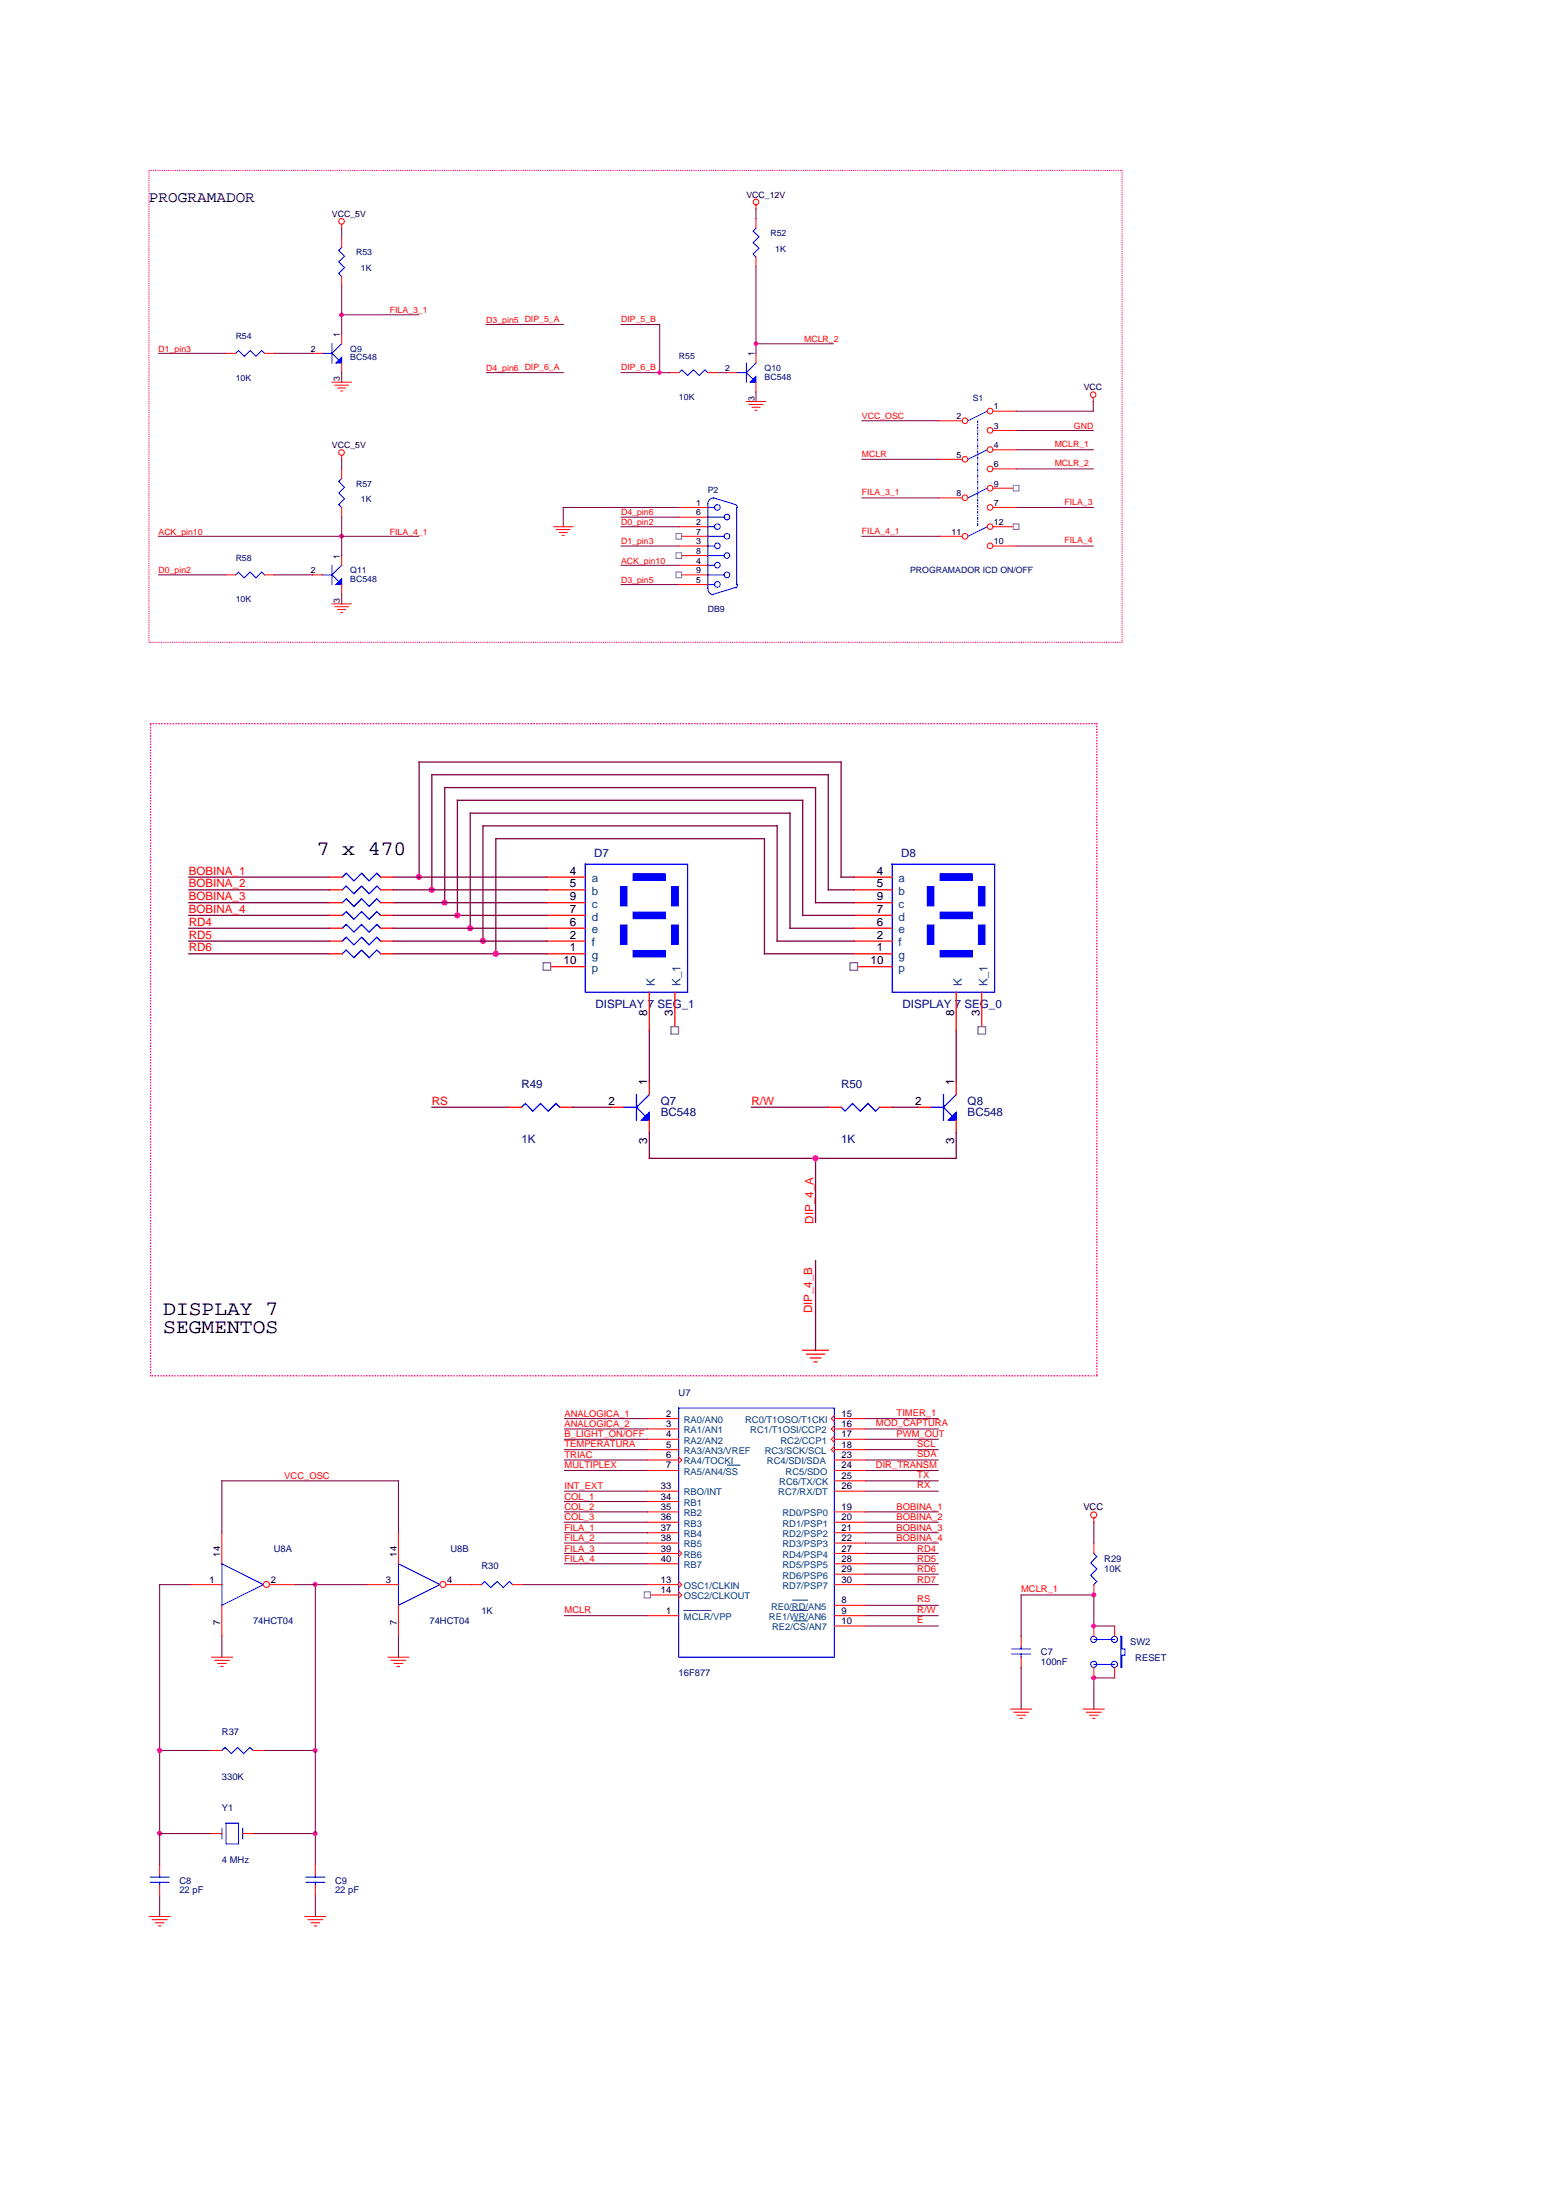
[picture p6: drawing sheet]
<svg xmlns="http://www.w3.org/2000/svg" width="210mm" height="297mm" viewBox="0 0 210 297" stroke-linecap="round" stroke-linejoin="round" font-family="sans-serif">
<g fill="none" stroke="#f00" stroke-width=".13">
<path d="M46.1 30.3v.5M46.1 32.1v1.3M46.1 37.3v1.3M102 27.7v.5M102 29.5v1.3M102 34.7v1.3M42.2 47.7h1.3M46.1 45.1v1.3M46.1 49v1.3M90.3 50.3h1.4M95.5 50.3h1.3M98.1 50.3h1.3"/>
<path d="M102 47.7v1.3M102 51.6v1.3M147.6 53.7v.5M30.5 77.6h1.3M35.7 77.6h1.3M42.2 77.6h1.3M46.1 61.5v.5M46.1 63.3v1.3M46.1 68.5v1.3M46.1 75v1.3M46.1 78.9v1.3M74.7 71.1h2.6"/>
<path d="M75.1 71.5h1.8M75.5 71.9h1.1M75.9 72.3h.3M44.8 81.5h2.6M45.2 81.9h1.8M45.6 82.3h1M46 82.7h.2"/>
<circle cx="46.1" cy="29.9" r=".38"/>
<circle cx="102" cy="27.3" r=".38"/>
<circle cx="147.6" cy="53.3" r=".38"/>
<circle cx="46.1" cy="61.1" r=".38"/>
</g>
<g fill="#00f" stroke="#00f" stroke-width=".13">
<path d="M45.7 78.5l.4-.4v.8h-.8z" fill-rule="evenodd"/>
<path d="M45.7 48.6l.4-.4v.8h-.8z" fill-rule="evenodd"/>
<path d="M101.3 51.6l.7-.8v.8z" fill-rule="evenodd"/>
</g>
<g fill="none" stroke="#00f" stroke-width=".13">
<path d="M46.1 33.4l-.4 .4 .8 .8-.8 .7 .8 .8-.8 .8 .4 .4M102 30.8l-.3 .4 .7 .8-.7 .8 .7 .7-.7 .8 .3 .4M43.5 47.7h1.3M44.8 46.4v2.6M46.1 46.4l-1.3 1.3 .9 .9M91.7 50.3l.3-.4 .8 .8 .8-.8 .8 .8 .7-.8 .4 .4M99.4 50.3h1.4M100.8 49v2.6M102 49l-1.2 1.3 .9 .9M133.3 55.5l-2.6 1.3M31.8 77.6l.4-.4 .8 .8 .8-.8 .7 .8 .8-.8 .4 .4M43.5 77.6h1.3"/>
<path d="M44.8 76.3v2.6M46.1 76.3l-1.3 1.3 .9 .9M46.1 64.6l-.4 .4 .8 .8-.8 .8 .8 .8-.8 .7 .4 .4M133.3 60.7l-2.6 1.3M133.3 71.1l-2.6 1.3M133.3 65.9l-2.6 1.3"/>
</g>
<g fill="none" stroke="#800040" stroke-width=".13">
<path d="M46.1 30.8v1.3M21.4 47.7h9.1M56.5 42.5h-10.4v2.6M83.8 50.3h6.5M89 43.8v6.5M96.8 50.3h1.3M102 52.9v1.3M112.5 46.4h-10.5v1.3M116.4 56.8h10.4M137.2 58.1h10.4M21.4 72.4h35.1M21.4 77.6h9.1"/>
<path d="M37 77.6h5.2M46.1 62v1.3M83.8 71.1h7.9M83.8 73.7h7.9M83.8 78.9h7.9M83.8 69.8h7.9M91.7 68.5h-15.7v2.6M116.4 62h10.4M116.4 67.2h10.4M137.2 60.7h10.4M137.2 68.5h10.4M137.2 73.7h10.4"/>
<path d="M137.2 63.3h10.4"/>
</g>
<g fill="#f0f" stroke="#f0f" stroke-width=".13">
<path d="M101.9 46.2l.1-.1 .2 .1 .1 .2-.1 .2-.2 .1-.1-.1-.1-.2z" fill-rule="evenodd"/>
<path d="M88.8 50.1h.2h.2l.1 .2-.1 .2h-.2h-.2v-.2z" fill-rule="evenodd"/>
<circle cx="46.1" cy="72.4" r=".25"/>
<circle cx="46.1" cy="42.5" r=".25"/>
</g>
<path d="M132 56.8v14.3" fill="none" stroke="#00f" stroke-width=".13" stroke-dasharray=".3 .3 0 .3"/>
<circle cx="130.3" cy="56.8" r=".38" fill="#fff" stroke="#f00" stroke-width=".13"/>
<path d="M126.8 56.8h3.1" fill="none" stroke="#f00" stroke-width=".13"/>
<circle cx="133.6" cy="55.5" r=".38" fill="#fff" stroke="#f00" stroke-width=".13"/>
<path d="M134 55.5h3.2" fill="none" stroke="#f00" stroke-width=".13"/>
<circle cx="133.6" cy="58.1" r=".38" fill="#fff" stroke="#f00" stroke-width=".13"/>
<path d="M134 58.1h3.2" fill="none" stroke="#f00" stroke-width=".13"/>
<circle cx="130.3" cy="62" r=".38" fill="#fff" stroke="#f00" stroke-width=".13"/>
<path d="M126.8 62h3.1" fill="none" stroke="#f00" stroke-width=".13"/>
<circle cx="133.6" cy="60.7" r=".38" fill="#fff" stroke="#f00" stroke-width=".13"/>
<path d="M134 60.7h3.2" fill="none" stroke="#f00" stroke-width=".13"/>
<circle cx="133.6" cy="63.3" r=".38" fill="#fff" stroke="#f00" stroke-width=".13"/>
<path d="M134 63.3h3.2" fill="none" stroke="#f00" stroke-width=".13"/>
<circle cx="130.3" cy="67.2" r=".38" fill="#fff" stroke="#f00" stroke-width=".13"/>
<path d="M126.8 67.2h3.1" fill="none" stroke="#f00" stroke-width=".13"/>
<circle cx="130.3" cy="72.4" r=".38" fill="#fff" stroke="#f00" stroke-width=".13"/>
<path d="M126.8 72.4h3.1" fill="none" stroke="#f00" stroke-width=".13"/>
<circle cx="133.6" cy="65.9" r=".38" fill="#fff" stroke="#f00" stroke-width=".13"/>
<path d="M134 65.9h3.2" fill="none" stroke="#f00" stroke-width=".13"/>
<circle cx="133.6" cy="68.5" r=".38" fill="#fff" stroke="#f00" stroke-width=".13"/>
<path d="M134 68.5h3.2" fill="none" stroke="#f00" stroke-width=".13"/>
<circle cx="133.7" cy="71.1" r=".38" fill="#fff" stroke="#f00" stroke-width=".13"/>
<path d="M134 71.1h3.2" fill="none" stroke="#f00" stroke-width=".13"/>
<circle cx="133.6" cy="73.7" r=".38" fill="#fff" stroke="#f00" stroke-width=".13"/>
<path d="M134 73.7h3.2" fill="none" stroke="#f00" stroke-width=".13"/>
<g fill="#fff" stroke="#808080" stroke-width=".13">
<path d="M136.8 65.5h.7v.8h-.7z" fill-rule="evenodd"/>
<path d="M136.8 70.7h.7v.8h-.7z" fill-rule="evenodd"/>
</g>
<path d="M102 28.2v1.3M46.1 50.3v1.3M65.6 43.8h10.4M147.6 54.2v1.3M83.8 76.3h7.9" fill="none" stroke="#800040" stroke-width=".13"/>
<g fill="none" stroke="#00f" stroke-width=".13">
<path d="M95.5 79.4a.83 .83 0 0 0 .8 .9M95.5 78.9h1M95.5 77.6h2.2M95.5 76.3h1M95.5 75h2.2M95.5 73.7h1M95.5 72.4h2.2M95.5 71.1h1M95.5 69.8h2.2M95.5 68.5h1M96.3 67.2a.82 .82 0 0 0-.8 .8v11.4M96.3 67.2l3 .9"/>
<path d="M99.3 68.1l.2 .4M99.3 79.3l-3 .9M99.4 68.5v10.4M99.5 78.9v.2l-.1 .3"/>
<circle cx="96.8" cy="76.3" r=".38"/>
<circle cx="96.8" cy="78.9" r=".38"/>
<circle cx="96.8" cy="68.5" r=".38"/>
<circle cx="96.8" cy="73.7" r=".38"/>
<circle cx="96.8" cy="71.1" r=".38"/>
<circle cx="98.1" cy="72.4" r=".38"/>
<circle cx="98.1" cy="69.8" r=".38"/>
<circle cx="98.1" cy="77.6" r=".38"/>
<circle cx="98.1" cy="75" r=".38"/>
</g>
<path d="M91.7 78.9h3.8M91.7 77.6h3.8M91.7 76.3h3.8M91.7 75h3.8M91.7 73.7h3.8M91.7 72.4h3.8M91.7 71.1h3.8M91.7 69.8h3.8M91.7 68.5h3.8" fill="none" stroke="#f00" stroke-width=".13"/>
<g fill="#fff" stroke="#808080" stroke-width=".13">
<path d="M91.2 77.2h.8v.8h-.8z" fill-rule="evenodd"/>
<path d="M91.2 74.6h.8v.8h-.8z" fill-rule="evenodd"/>
<path d="M91.2 72h.8v.8h-.8z" fill-rule="evenodd"/>
</g>
<path d="M46.1 38.6v3.9M102 36v10.4M37 47.7h5.2M65.6 50.3h10.4M83.8 43.8h5.2M137.2 55.5h10.4M46.1 69.8v5.2M116.4 72.4h10.4M46.1 80.2v1.3" fill="none" stroke="#800040" stroke-width=".13"/>
<path d="M20.1 23h131.4M151.5 23v63.7M20.1 86.7v-63.7M151.5 86.7h-131.4" fill="none" stroke="#ff0080" stroke-width=".13" stroke-dasharray="0 .3"/>
<path d="M30.5 47.7h1.3M35.7 47.7h1.3M44.8 51.6h2.6M45.2 52h1.8M45.6 52.4h1M46 52.8h.2M100.8 54.2h2.6M101.1 54.6h1.9M101.5 55h1.1M101.9 55.4h.3" fill="none" stroke="#f00" stroke-width=".13"/>
<path d="M31.8 47.7l.4-.4 .8 .8 .8-.8 .7 .8 .8-.8 .4 .4" fill="none" stroke="#00f" stroke-width=".13"/>
<g fill="none" stroke="#800040" stroke-width=".17">
<path d="M58.3 104.6v15.5M63.5 109.8h43.1v15.5h8.7M65.2 111.5v15.6M103.2 113.2v15.6h12.1M104.9 111.5v15.6M110.1 106.3h-50.1v15.6M113.5 102.9h-56.9v15.5M25.5 120.1h19M25.5 121.9h19M53.1 121.9h20.7M129.1 139.1v6.9M58.3 149.5h10.3"/>
<path d="M101.5 149.5h10.3"/>
</g>
<path d="M120.4 116.7h13.9v17.3h-13.9zM46.2 120.1l.5-.5 1.1 1.1 1-1.1 1 1.1 1.1-1.1 .5 .5M46.2 127.1l.5-.6 1.1 1.1 1-1.1 1 1.1 1.1-1.1 .5 .6M46.2 125.3l.5-.5 1.1 1.1 1-1.1 1 1.1 1.1-1.1 .5 .5M84.2 149.5h1.7M85.9 147.8v3.4M87.7 147.8l-1.8 1.7 1.2 1.2M125.6 149.5h1.8M127.4 147.8v3.4M129.1 147.8l-1.7 1.7 1.2 1.2" fill="none" stroke="#00f" stroke-width=".17"/>
<g fill="none" stroke="#f00" stroke-width=".17">
<path d="M115.3 118.4h5.1M44.5 120.1h1.7M44.5 127.1h1.7M44.5 125.3h1.7M51.4 120.1h1.7M51.4 127.1h1.7M51.4 125.3h1.7M115.3 120.1h5.1M115.3 127.1h5.1M115.3 125.3h5.1M115.3 121.9h5.1M115.3 123.6h5.1"/>
<path d="M115.3 128.8h5.1M115.3 130.5h5.1M129.1 134v5.1M132.5 134v5.1M82.5 149.5h1.7M87.7 146v1.8M87.7 151.2v1.8M123.9 149.5h1.7M129.1 146v1.8M129.1 151.2v1.8M108.4 182.3h3.4M108.9 182.8h2.4"/>
<path d="M109.4 183.3h1.4M109.9 183.9h.4"/>
</g>
<g fill="#00f" stroke="#00f" stroke-width=".17">
<path d="M128.6 150.7l.5-.5v1h-1.1z" fill-rule="evenodd"/>
<path d="M87.1 150.7l.6-.5v1h-1.1z" fill-rule="evenodd"/>
</g>
<g fill="#f0f" stroke="#f0f" stroke-width=".17">
<circle cx="65.2" cy="127" r=".34"/>
<circle cx="56.6" cy="118.4" r=".34"/>
<circle cx="60" cy="121.9" r=".33"/>
<circle cx="58.3" cy="120.1" r=".34"/>
</g>
<path d="M127.4 118.4h3.4M125.6 120.1v1.8M125.6 125.3v1.8M127.4 123.6h3.4M127.4 128.8h3.4M132.5 120.1v1.8M132.5 125.3v1.8" fill="none" stroke="#00f" stroke-width="1"/>
<g fill="#fff" stroke="#808080" stroke-width=".17">
<path d="M114.7 130h1.1v1h-1.1z" fill-rule="evenodd"/>
<path d="M132 138.6h1v1h-1z" fill-rule="evenodd"/>
</g>
<path d="M53.1 118.4h20.7M58.3 104.6h53.5M63.5 109.8v15.5M66.9 113.2h36.3M25.5 123.6h19M25.5 127.1h19M25.5 125.3h19M53.1 120.1h5.2M108.4 123.6h6.9M110.1 170.2v12.1" fill="none" stroke="#800040" stroke-width=".17"/>
<circle cx="63.5" cy="125.3" r=".33" fill="#f0f" stroke="#f0f" stroke-width=".17"/>
<path d="M79 116.7h13.8v17.3h-13.8z" fill="none" stroke="#00f" stroke-width=".17"/>
<path d="M85.9 118.4h3.5M84.2 120.1v1.8M84.2 125.3v1.8M85.9 123.6h3.5M85.9 128.8h3.5M91.1 120.1v1.8M91.1 125.3v1.8" fill="none" stroke="#00f" stroke-width="1"/>
<path d="M73.8 118.4h5.2M73.8 120.1h5.2M73.8 121.9h5.2M73.8 123.6h5.2M73.8 127.1h5.2M73.8 125.3h5.2M73.8 128.8h5.2M73.8 130.5h5.2M87.7 134v5.1M91.1 134v5.1" fill="none" stroke="#f00" stroke-width=".17"/>
<g fill="#fff" stroke="#808080" stroke-width=".17">
<path d="M73.3 130h1v1h-1z" fill-rule="evenodd"/>
<path d="M90.6 138.6h1v1h-1z" fill-rule="evenodd"/>
</g>
<g fill="none" stroke="#800040" stroke-width=".17">
<path d="M25.5 118.4h19M65.2 111.5h39.7M66.9 113.2v15.6M110.1 106.3v15.6h5.2M111.8 104.6v15.5h3.5M113.5 102.9v15.5h1.8M25.5 128.8h19M53.1 125.3h20.7M53.1 127.1h20.7M53.1 128.8h20.7M53.1 123.6h20.7M58.3 120.1h15.5"/>
<path d="M61.7 123.6v-15.5h46.7v15.5M87.7 139.1v6.9M104.9 127.1h10.4M77.3 149.5h5.2M87.7 153v3.4h41.4v-3.4M110.1 156.4v8.6M120.4 149.5h3.5"/>
</g>
<path d="M46.2 118.4l.5-.5 1.1 1 1-1 1 1 1.1-1 .5 .5M46.2 121.9l.5-.6 1.1 1.1 1-1.1 1 1.1 1.1-1.1 .5 .6M46.2 128.8l.5-.5 1.1 1 1-1 1 1 1.1-1 .5 .5M46.2 123.6l.5-.5 1.1 1 1-1 1 1 1.1-1 .5 .5M70.4 149.5l.5-.5 1 1 1.1-1 1 1 1-1 .6 .5M113.5 149.5l.6 .5 1-1 1 1 1.1-1 1 1 .5-.5" fill="none" stroke="#00f" stroke-width=".17"/>
<path d="M44.5 118.4h1.7M51.4 118.4h1.7M44.5 121.9h1.7M44.5 128.8h1.7M44.5 123.6h1.7M51.4 121.9h1.7M51.4 128.8h1.7M51.4 123.6h1.7M68.6 149.5h1.8M75.6 149.5h1.7M111.8 149.5h1.7M118.7 149.5h1.7" fill="none" stroke="#f00" stroke-width=".17"/>
<g fill="#f0f" stroke="#f0f" stroke-width=".17">
<circle cx="110.1" cy="156.4" r=".34"/>
<circle cx="61.7" cy="123.6" r=".34"/>
<circle cx="66.9" cy="128.8" r=".34"/>
</g>
<path d="M20.3 97.7h127.8M148.1 97.7v88.1M20.3 185.8v-88.1M148.1 185.8h-127.8" fill="none" stroke="#ff0080" stroke-width=".17" stroke-dasharray="0 .3"/>
<g fill="none" stroke="#800040" stroke-width=".14">
<path d="M30 199.9h23.8M76.2 195.7h11.2M76.2 194.3h11.2M116.8 195.7h9.8M116.8 194.3h9.8M116.8 197.1h9.8M116.8 191.5h9.8M116.8 192.9h9.8M116.8 198.5h9.8M25.8 214h-4.3v33.6h7.1M42.6 214h7M70.6 214h16.8"/>
<path d="M76.2 205.5h11.2M76.2 208.3h11.2M76.2 218.1h11.2M76.2 211.1h11.2M76.2 209.7h11.2M76.2 201.3h11.2M116.8 205.5h9.8M116.8 219.5h9.8M116.8 211.1h9.8M116.8 216.7h9.8M147.7 219.5h2.8M147.7 205.5v2.8"/>
<path d="M21.5 236.3h7.1M35.6 236.3h7M150.5 226.5h-2.8v4.3M34.2 247.6h8.4v4.2M42.6 256v2.8"/>
</g>
<g fill="none" stroke="#f00" stroke-width=".14">
<path d="M49.6 214h4.2M147.7 208.3v1.4M147.7 214v1.3M28.6 223.8h2.8M28.6 236.3h1.4M29 224.2h1.9M29.4 224.6h1.1M29.8 225h.3M34.2 236.3h1.4M52.4 223.8h2.8M52.8 224.2h2M53.2 224.6h1.1"/>
<path d="M53.6 225h.3M136.4 230.8h2.8M136.9 231.2h1.9M137.3 231.6h1.1M137.7 232h.3M137.8 220.9v1.5M137.8 223.8v1.3M146.2 230.8h2.9M146.7 231.2h1.9M147.1 231.6h1.1M147.5 232h.3M20.2 258.8h2.8"/>
<path d="M20.6 259.2h1.9M21 259.6h1.1M42.6 251.8v1.4M42.6 254.6v1.4M21.4 260h.3"/>
</g>
<g fill="#f0f" stroke="#f0f" stroke-width=".14">
<circle cx="21.5" cy="247.6" r=".27"/>
<circle cx="21.5" cy="236.3" r=".28"/>
<circle cx="147.6" cy="226.5" r=".27"/>
<circle cx="42.6" cy="247.6" r=".27"/>
</g>
<path d="M53.8 211.1l5.6 2.9-5.6 2.7zM147.7 209.7l.4 .5-.9 .8 .9 .8-.9 .9 .9 .8-.4 .5M30 236.3l.4-.4 .8 .9 .9-.9 .8 .9 .8-.9 .5 .4M136.6 223.3h2.5M136.6 222.6h2.5M137.8 222.4v.2M137.8 223.3v.5M41.3 254.1h2.5M41.3 253.4h2.5M42.6 253.2v.2M42.6 254.1v.5" fill="none" stroke="#00f" stroke-width=".14"/>
<circle cx="59.8" cy="213.9" r=".4" fill="#fff" stroke="#f00" stroke-width=".14"/>
<path d="M25.8 214h4.2M53.8 206.9v4.2M53.8 216.7v4.2M60.2 214h4.8M69.2 214h1.4M147.7 219.5v1.4M150.5 219.5v1.4M147.7 225.1v1.4M150.5 225.1v1.4M21.5 251.8v1.4M21.5 254.6v1.4" fill="none" stroke="#f00" stroke-width=".14"/>
<g fill="none" stroke="#800040" stroke-width=".14">
<path d="M30 199.9v7M53.8 199.9v7M76.2 191.5h11.2M76.2 198.5h11.2M76.2 192.9h11.2M116.8 199.9h9.8M39.8 214h2.8v33.6M76.2 202.7h11.2M116.8 209.7h9.8M116.8 218.1h9.8M116.8 204.1h9.8M116.8 206.9h9.8"/>
<path d="M116.8 214h9.8M116.8 201.3h9.8M147.7 215.3h-9.9v5.6M30 220.9v2.9M21.5 256v2.8"/>
</g>
<g fill="#f0f" stroke="#f0f" stroke-width=".14">
<circle cx="42.5" cy="213.9" r=".27"/>
<circle cx="42.5" cy="236.3" r=".27"/>
<circle cx="147.6" cy="215.3" r=".27"/>
</g>
<g fill="none" stroke="#00f" stroke-width=".14">
<path d="M30 211.1l5.6 2.9-5.6 2.7zM65 214l.4-.5 .9 .9 .8-.9 .8 .9 .9-.9 .4 .5M147.7 221.4h2.8M147.7 224.7h2.8M151.3 220.9h.1v1.7h.4v.9h-.4v1.6h-.1zM20.3 254.1h2.5M20.3 253.4h2.5M21.5 253.2v.2M21.5 254.1v.5"/>
<circle cx="147.6" cy="221.3" r=".41"/>
<circle cx="147.6" cy="224.7" r=".41"/>
<circle cx="150.4" cy="221.3" r=".42"/>
<circle cx="150.4" cy="224.7" r=".42"/>
</g>
<circle cx="36" cy="213.9" r=".41" fill="#fff" stroke="#f00" stroke-width=".14"/>
<g fill="none" stroke="#f00" stroke-width=".14">
<path d="M87.4 191.5h4.2M87.4 192.9h4.2M87.4 194.3h4.2M87.4 195.7h4.2M87.4 197.1h4.2M87.4 198.5h4.2M91.6 196.7l.4 .4-.4 .4M112.6 191.1l-.4 .4 .4 .5M112.6 192.5l-.4 .4 .4 .5M112.6 193.9l-.4 .4 .4 .5M112.6 195.3l-.4 .4 .4 .5M112.6 191.5h4.2"/>
<path d="M112.6 192.9h4.2M112.6 194.3h4.2M112.6 195.7h4.2M112.6 197.1h4.2M112.6 198.5h4.2M112.6 199.9h4.2M30 206.9v4.2M30 216.7v4.2M36.4 214h3.4M87.4 214h4.2M87.4 218.1h4.2M87.4 215.3h4.2"/>
<path d="M87.4 204.1h4.2M87.4 205.5h4.2M87.4 206.9h4.2M87.4 208.3h4.2M87.4 201.3h4.2M87.4 209.7h4.2M87.4 211.1h4.2M87.4 202.7h4.2M91.6 214.9l.4 .4-.4 .5M91.6 213.5l.4 .5-.4 .4M91.6 209.3l.4 .4-.4 .5M112.6 214h4.2"/>
<path d="M112.6 216.7h4.2M112.6 218.1h4.2M112.6 219.5h4.2M112.6 204.1h4.2M112.6 205.5h4.2M112.6 206.9h4.2M112.6 208.3h4.2M112.6 201.3h4.2M112.6 209.7h4.2M112.6 211.1h4.2M112.6 212.5h4.2M28.6 247.6h1.4"/>
<path d="M32.8 247.6h1.4M41.2 258.8h2.8M41.6 259.2h2M42 259.6h1.1M42.4 260h.3"/>
</g>
<path d="M76.2 197.1h11.2" fill="none" stroke="#800040" stroke-width=".14"/>
<path d="M91.6 190.1h21v33.7h-21zM30 246.9v1.4M30.5 246.2h1.7v2.8h-1.7zM32.8 246.9v1.4" fill="none" stroke="#00f" stroke-width=".14"/>
<path d="M98.2 197.8h1.7M92.3 217.4h3.6M106.7 217.4h2.3M107 216h2M107.2 218.8h1.8" fill="none" stroke="#004080" stroke-width=".14"/>
<path d="M87 214.9h.8v.9h-.8z" fill-rule="evenodd" fill="#fff" stroke="#808080" stroke-width=".14"/>
<path d="M76.2 204.1h11.2M76.2 206.9h11.2M116.8 208.3h9.8M116.8 212.5h9.8M147.7 215.3v4.2M53.8 220.9v2.9M137.8 225.1v5.7M21.5 247.6v4.2" fill="none" stroke="#800040" stroke-width=".14"/>
<g fill="none" stroke="#f00" stroke-width=".14">
<path d="M147.7 205v.5"/>
<circle cx="147.6" cy="204.5" r=".41"/>
</g>
<circle cx="147.6" cy="219.5" r=".28" fill="#f0f" stroke="#f0f" stroke-width=".14"/>
<g font-size="2.8">
<text x="42.8" y="115.4">7 x 470</text>
<text x="22" y="177.6">DISPLAY 7</text>
<text x="22" y="180">SEGMENTOS</text>
</g>
<text font-size="2.1" x="20.1" y="27.3">PROGRAMADOR</text>
<g font-size="1.6" fill="#f00">
<text x="25.5" y="119.8">BOBINA_2</text>
<text x="25.5" y="118.1">BOBINA_1</text>
<text x="25.5" y="125">RD4</text>
<text x="25.5" y="123.3">BOBINA_4</text>
<text x="25.5" y="121.5">BOBINA_3</text>
<text x="25.5" y="128.5">RD6</text>
<text x="25.5" y="126.7">RD5</text>
<text x="58.3" y="149.2">RS</text>
<text x="101.5" y="149.2">R/W</text>
<text x="109.8" y="165.2" transform="rotate(-90 109.8 165.2)">DIP_4_A</text>
<text x="109.6" y="177.3" transform="rotate(-90 109.6 177.3)">DIP_4_B</text>
</g>
<g font-size="1.6">
<text x="76.9" y="118.1">4</text>
<text x="76.9" y="119.8">5</text>
<text x="118.4" y="118.1">4</text>
<text x="118.4" y="119.8">5</text>
<text x="76.9" y="121.5">9</text>
<text x="76.9" y="123.3">7</text>
<text x="76.9" y="125">6</text>
<text x="118.4" y="121.5">9</text>
<text x="118.4" y="123.3">7</text>
<text x="118.4" y="125">6</text>
<text x="76.1" y="130.2">10</text>
<text x="76.9" y="126.7">2</text>
<text x="76.9" y="128.5">1</text>
<text x="117.5" y="130.2">10</text>
<text x="118.4" y="126.7">2</text>
<text x="118.4" y="128.5">1</text>
<text x="87.4" y="137.2" transform="rotate(-90 87.4 137.2)">8</text>
<text x="90.8" y="137.2" transform="rotate(-90 90.8 137.2)">3</text>
<text x="128.8" y="137.2" transform="rotate(-90 128.8 137.2)">8</text>
<text x="132.2" y="137.2" transform="rotate(-90 132.2 137.2)">3</text>
<text x="82.1" y="149.2">2</text>
<text x="87.4" y="146.6" transform="rotate(-90 87.4 146.6)">1</text>
<text x="123.5" y="149.2">2</text>
<text x="128.8" y="146.6" transform="rotate(-90 128.8 146.6)">1</text>
<text x="87.4" y="154.5" transform="rotate(-90 87.4 154.5)">3</text>
<text x="128.8" y="154.5" transform="rotate(-90 128.8 154.5)">3</text>
</g>
<g font-size="1.6" fill="#004080">
<text x="79.9" y="119.1">a</text>
<text x="121.3" y="119.1">a</text>
<text x="79.9" y="120.9">b</text>
<text x="79.9" y="122.6">c</text>
<text x="79.9" y="124.3">d</text>
<text x="121.3" y="120.9">b</text>
<text x="121.3" y="122.6">c</text>
<text x="121.3" y="124.3">d</text>
<text x="79.9" y="127.8">f</text>
<text x="79.9" y="126">e</text>
<text x="79.9" y="129.5">g</text>
<text x="79.9" y="131.2">p</text>
<text x="121.3" y="127.8">f</text>
<text x="121.3" y="126">e</text>
<text x="121.3" y="129.5">g</text>
<text x="121.3" y="131.2">p</text>
<text x="88.4" y="133.1" transform="rotate(-90 88.4 133.1)">K</text>
<text x="91.8" y="133.1" transform="rotate(-90 91.8 133.1)">K_1</text>
<text x="129.8" y="133.1" transform="rotate(-90 129.8 133.1)">K</text>
<text x="133.3" y="133.1" transform="rotate(-90 133.3 133.1)">K_1</text>
</g>
<g font-size="1.6" fill="#000080">
<text x="80.2" y="115.7">D7</text>
<text x="121.6" y="115.7">D8</text>
<text x="80.4" y="136.1">DISPLAY 7 SEG_1</text>
<text x="121.8" y="136.1">DISPLAY 7 SEG_0</text>
<text x="70.4" y="146.9">R49</text>
<text x="89.2" y="149.2">Q7</text>
<text x="113.5" y="146.9">R50</text>
<text x="130.6" y="149.2">Q8</text>
<text x="70.4" y="154.3">1K</text>
<text x="89.2" y="150.7">BC548</text>
<text x="113.5" y="154.3">1K</text>
<text x="130.6" y="150.7">BC548</text>
</g>
<g font-size="1.3" fill="#f00">
<text x="76.2" y="191.3">ANALOGICA_1</text>
<text x="121" y="191.1">TIMER_1</text>
<text x="76.2" y="192.7">ANALOGICA_2</text>
<text x="76.2" y="194.1">B_LIGHT_ON/OFF</text>
<text x="76.2" y="196.9">TRIAC</text>
<text x="76.2" y="195.3">TEMPERATURA</text>
<text x="118.2" y="192.5">MOD_CAPTURA</text>
<text x="121" y="194.1">PWM_OUT</text>
<text x="123.8" y="195.3">SCL</text>
<text x="123.8" y="196.7">SDA</text>
<text x="38.4" y="199.7">VCC_OSC</text>
<text x="76.2" y="203.9">COL_2</text>
<text x="76.2" y="201.1">INT_EXT</text>
<text x="76.2" y="202.5">COL_1</text>
<text x="76.2" y="198.1">MULTIPLEX</text>
<text x="118.2" y="198.3">DIR_TRANSM</text>
<text x="121" y="203.9">BOBINA_1</text>
<text x="123.8" y="200.9">RX</text>
<text x="123.8" y="199.5">TX</text>
<text x="76.2" y="206.7">FILA_1</text>
<text x="76.2" y="209.5">FILA_3</text>
<text x="76.2" y="205.3">COL_3</text>
<text x="76.2" y="208.1">FILA_2</text>
<text x="121" y="205.3">BOBINA_2</text>
<text x="121" y="206.7">BOBINA_3</text>
<text x="121" y="208.1">BOBINA_4</text>
<text x="123.8" y="209.5">RD4</text>
<text x="76.2" y="210.9">FILA_4</text>
<text x="123.8" y="212.3">RD6</text>
<text x="123.8" y="213.7">RD7</text>
<text x="123.8" y="210.9">RD5</text>
<text x="137.8" y="214.9">MCLR_1</text>
<text x="76.2" y="217.7">MCLR</text>
<text x="123.8" y="219.1">E</text>
<text x="123.8" y="216.3">RS</text>
<text x="123.8" y="217.7">R/W</text>
</g>
<g font-size="1.3">
<text x="89.9" y="191.3">2</text>
<text x="113.6" y="191.3">15</text>
<text x="89.9" y="192.7">3</text>
<text x="89.9" y="194.1">4</text>
<text x="89.9" y="195.5">5</text>
<text x="89.9" y="196.9">6</text>
<text x="113.6" y="192.7">16</text>
<text x="113.6" y="194.1">17</text>
<text x="113.6" y="195.5">18</text>
<text x="113.6" y="196.9">23</text>
<text x="89.2" y="201.1">33</text>
<text x="89.2" y="202.5">34</text>
<text x="89.2" y="203.9">35</text>
<text x="89.9" y="198.3">7</text>
<text x="113.6" y="203.9">19</text>
<text x="113.6" y="198.3">24</text>
<text x="113.6" y="199.7">25</text>
<text x="113.6" y="201.1">26</text>
<text x="146.2" y="203.9">VCC</text>
<text x="89.2" y="205.3">36</text>
<text x="89.2" y="206.7">37</text>
<text x="89.2" y="208.1">38</text>
<text x="89.2" y="209.5">39</text>
<text x="113.6" y="205.3">20</text>
<text x="113.6" y="206.7">21</text>
<text x="113.6" y="208.1">22</text>
<text x="113.6" y="209.5">27</text>
<text x="28.3" y="213.7">1</text>
<text x="29.7" y="210.2" transform="rotate(-90 29.7 210.2)">14</text>
<text x="36.6" y="213.7">2</text>
<text x="52.1" y="213.7">3</text>
<text x="53.6" y="210.2" transform="rotate(-90 53.6 210.2)">14</text>
<text x="60.4" y="213.7">4</text>
<text x="89.2" y="215.1">14</text>
<text x="89.2" y="213.7">13</text>
<text x="89.2" y="210.9">40</text>
<text x="113.6" y="210.9">28</text>
<text x="113.6" y="212.3">29</text>
<text x="113.6" y="213.7">30</text>
<text x="29.7" y="219.4" transform="rotate(-90 29.7 219.4)">7</text>
<text x="53.6" y="219.4" transform="rotate(-90 53.6 219.4)">7</text>
<text x="89.9" y="217.9">1</text>
<text x="113.6" y="216.5">8</text>
<text x="113.6" y="217.9">9</text>
<text x="113.6" y="219.3">10</text>
</g>
<g font-size="1.3" fill="#000080">
<text x="91.6" y="188.5">U7</text>
<text x="37" y="209.5">U8A</text>
<text x="60.8" y="209.5">U8B</text>
<text x="65" y="211.9">R30</text>
<text x="149.1" y="210.9">R29</text>
<text x="149.1" y="212.3">10K</text>
<text x="34.2" y="219.3">74HCT04</text>
<text x="58" y="219.3">74HCT04</text>
<text x="65" y="217.9">1K</text>
<text x="91.6" y="226.3">16F877</text>
<text x="140.5" y="223.5">C7</text>
<text x="140.5" y="224.7">100nF</text>
<text x="152.5" y="222.1">SW2</text>
<text x="153.2" y="224.3">RESET</text>
<text x="30" y="234.3">R37</text>
<text x="30" y="240.3">330K</text>
<text x="30" y="244.5">Y1</text>
<text x="30" y="251.5">4 MHz</text>
<text x="24.2" y="254.3">C8</text>
<text x="24.2" y="255.6">22 pF</text>
<text x="45.2" y="254.3">C9</text>
<text x="45.2" y="255.6">22 pF</text>
</g>
<g font-size="1.3" fill="#004080">
<text x="92.3" y="192.1">RA0/AN0</text>
<text x="92.3" y="193.5">RA1/AN1</text>
<text x="92.3" y="194.9">RA2/AN2</text>
<text x="92.3" y="196.3">RA3/AN3/VREF</text>
<text x="92.3" y="197.7">RA4/TOCKI</text>
<text x="100.6" y="192.1">RC0/T1OSO/T1CKI</text>
<text x="101.3" y="193.5">RC1/T1OSI/CCP2</text>
<text x="103.2" y="196.3">RC3/SCK/SCL</text>
<text x="103.5" y="197.7">RC4/SDI/SDA</text>
<text x="105.3" y="194.9">RC2/CCP1</text>
<text x="92.3" y="199.1">RA5/AN4/SS</text>
<text x="92.3" y="201.9">RBO/INT</text>
<text x="92.3" y="203.3">RB1</text>
<text x="105.1" y="201.9">RC7/RX/DT</text>
<text x="105.2" y="200.5">RC6/TX/CK</text>
<text x="106" y="199.1">RC5/SDO</text>
<text x="92.3" y="204.7">RB2</text>
<text x="92.3" y="206.1">RB3</text>
<text x="92.3" y="207.5">RB4</text>
<text x="92.3" y="208.9">RB5</text>
<text x="105.6" y="204.7">RD0/PSP0</text>
<text x="105.6" y="206.1">RD1/PSP1</text>
<text x="105.6" y="207.5">RD2/PSP2</text>
<text x="105.6" y="208.9">RD3/PSP3</text>
<text x="92.3" y="215.9">OSC2/CLKOUT</text>
<text x="92.3" y="214.5">OSC1/CLKIN</text>
<text x="92.3" y="210.3">RB6</text>
<text x="92.3" y="211.7">RB7</text>
<text x="105.6" y="210.3">RD4/PSP4</text>
<text x="105.6" y="211.7">RD5/PSP5</text>
<text x="105.6" y="213.1">RD6/PSP6</text>
<text x="105.6" y="214.5">RD7/PSP7</text>
<text x="92.3" y="218.7">MCLR/VPP</text>
<text x="103.8" y="218.7">RE1/WR/AN6</text>
<text x="104.1" y="217.3">RE0/RD/AN5</text>
<text x="104.2" y="220.1">RE2/CS/AN7</text>
</g>
<g font-size="1.2">
<text x="44.8" y="29.3">VCC_5V</text>
<text x="100.8" y="26.7">VCC_12V</text>
<text x="42" y="47.5">2</text>
<text x="45.9" y="45.5" transform="rotate(-90 45.9 45.5)">1</text>
<text x="45.9" y="51.5" transform="rotate(-90 45.9 51.5)">3</text>
<text x="97.9" y="50.1">2</text>
<text x="101.8" y="48.1" transform="rotate(-90 101.8 48.1)">1</text>
<text x="146.3" y="52.7">VCC</text>
<text x="101.8" y="54.1" transform="rotate(-90 101.8 54.1)">3</text>
<text x="129.1" y="56.6">2</text>
<text x="134.2" y="55.3">1</text>
<text x="134.2" y="57.9">3</text>
<text x="44.8" y="60.5">VCC_5V</text>
<text x="129.1" y="61.8">5</text>
<text x="134.2" y="60.5">4</text>
<text x="134.2" y="63.1">6</text>
<text x="134.2" y="65.7">9</text>
<text x="94" y="70.9">2</text>
<text x="94" y="69.6">6</text>
<text x="94" y="68.3">1</text>
<text x="129.1" y="67">8</text>
<text x="134.2" y="68.3">7</text>
<text x="134.2" y="70.9">12</text>
<text x="42" y="77.4">2</text>
<text x="45.9" y="75.4" transform="rotate(-90 45.9 75.4)">1</text>
<text x="94" y="77.4">9</text>
<text x="94" y="76.1">4</text>
<text x="94" y="74.8">8</text>
<text x="94" y="73.5">3</text>
<text x="94" y="72.2">7</text>
<text x="128.5" y="72.2">11</text>
<text x="134.2" y="73.5">10</text>
<text x="45.9" y="81.4" transform="rotate(-90 45.9 81.4)">3</text>
<text x="94" y="78.7">5</text>
</g>
<g font-size="1.2" fill="#000080">
<text x="48.1" y="34.5">R53</text>
<text x="104" y="31.9">R52</text>
<text x="104.6" y="34">1K</text>
<text x="48.7" y="36.6">1K</text>
<text x="31.8" y="45.8">R54</text>
<text x="47.3" y="47.5">Q9</text>
<text x="31.8" y="51.4">10K</text>
<text x="47.3" y="48.7">BC548</text>
<text x="91.7" y="48.4">R55</text>
<text x="91.7" y="54">10K</text>
<text x="103.2" y="50.1">Q10</text>
<text x="103.2" y="51.3">BC548</text>
<text x="131.3" y="54.1">S1</text>
<text x="48.1" y="65.7">R57</text>
<text x="48.7" y="67.8">1K</text>
<text x="95.5" y="66.6">P2</text>
<text x="31.8" y="75.7">R58</text>
<text x="47.3" y="77.4">Q11</text>
<text x="122.9" y="77.4">PROGRAMADOR ICD ON/OFF</text>
<text x="31.8" y="81.3">10K</text>
<text x="47.3" y="78.6">BC548</text>
<text x="95.5" y="82.6">DB9</text>
</g>
<g font-size="1.2" fill="#f00">
<text x="21.4" y="47.5">D1_pin3</text>
<text x="52.6" y="42.3">FILA_3_1</text>
<text x="65.6" y="43.6">D3_pin5 DIP_5_A</text>
<text x="83.8" y="43.5">DIP_5_B</text>
<text x="108.5" y="46.2">MCLR_2</text>
<text x="65.6" y="50.1">D4_pin6 DIP_6_A</text>
<text x="83.8" y="50">DIP_6_B</text>
<text x="116.4" y="56.6">VCC_OSC</text>
<text x="145" y="57.9">GND</text>
<text x="116.4" y="61.7">MCLR</text>
<text x="142.4" y="63">MCLR_2</text>
<text x="142.4" y="60.4">MCLR_1</text>
<text x="83.8" y="70.9">D0_pin2</text>
<text x="83.8" y="69.6">D4_pin6</text>
<text x="116.4" y="66.9">FILA_3_1</text>
<text x="143.7" y="68.2">FILA_3</text>
<text x="21.4" y="72.2">ACK_pin10</text>
<text x="21.4" y="77.4">D0_pin2</text>
<text x="52.6" y="72.2">FILA_4_1</text>
<text x="83.8" y="73.5">D1_pin3</text>
<text x="83.8" y="76.1">ACK_pin10</text>
<text x="116.4" y="72.1">FILA_4_1</text>
<text x="143.7" y="73.4">FILA_4</text>
<text x="83.8" y="78.7">D3_pin5</text>
</g>
</svg>
